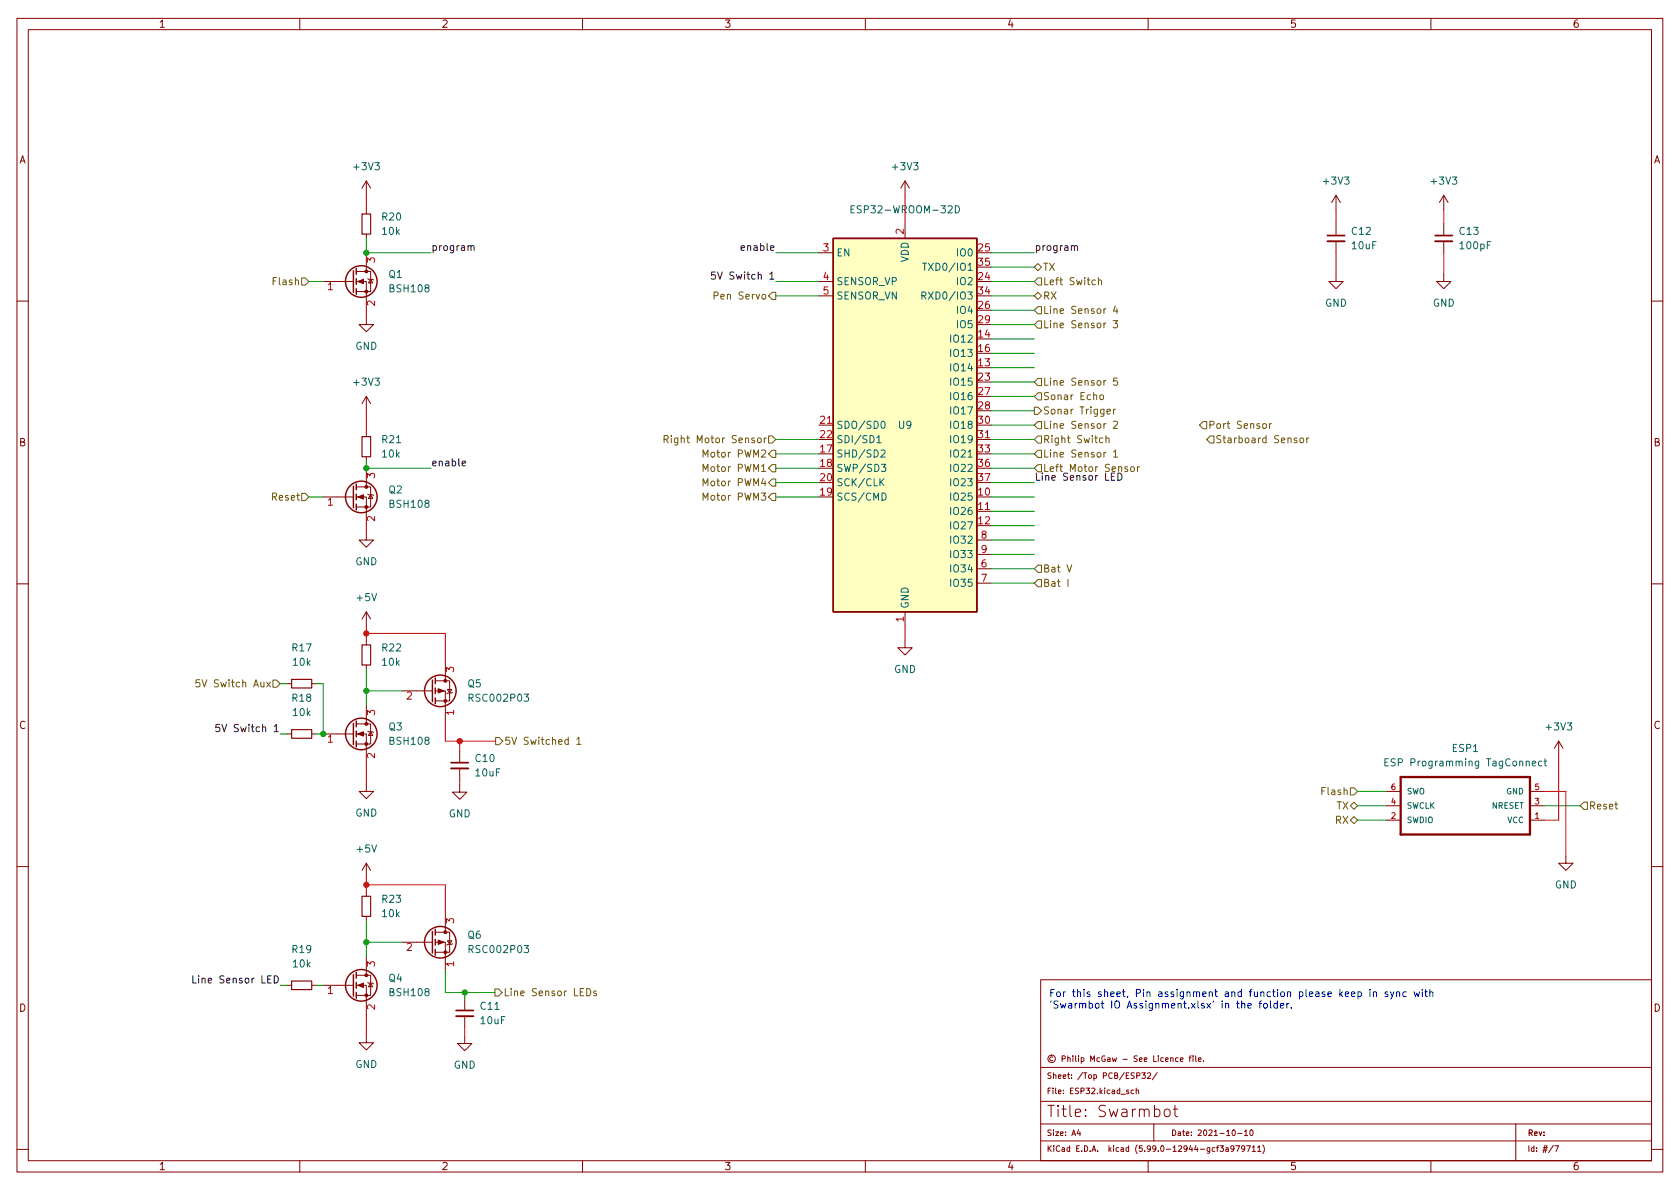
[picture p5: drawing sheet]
<svg xmlns="http://www.w3.org/2000/svg" width="297mm" height="210mm" viewBox="0 0 297 210" stroke-linecap="round" stroke-linejoin="round" font-family="sans-serif">
<g fill="none" stroke="#840000" stroke-width=".18">
<path d="M3 3.2h291v204.1h-291zM5 5.2h287v200.1h-287zM53 3.2v2M103 3.2v2M153 3.2v2M203 3.2v2M253 3.2v2M64.8 32v2.5M64.8 37.1v.7M64.8 32l-.8 1.3M64.8 32l.7 1.3M160 32l-.7 1.3"/>
<path d="M160 32v2.5M160 39.6v2.6M160 32l.8 1.3M236.2 34.5v2.6M236.2 39.6v2.1M236.2 34.5l-.7 1.3M236.2 34.5l.8 1.3M255.3 34.5l-.8 1.3M255.3 34.5v2.6M255.3 39.6v2.1M255.3 34.5l.7 1.3M3 53.2h2"/>
<path d="M57.1 49.8h5.4M63 49.8h1.8v5.1M63 48h2.5v3.6h-2.5M64.8 56.1v1.3h1.2l-1.2 1.3-1.3-1.3h1.3M64.8 41.4v.8M64.8 44.7v3.3M65 49.3l.2 .1h.7l.1 .1M65.5 49.4l.4 .6h-.7zM144.8 49.8h2.5M144.8 44.7h2.5M144.8 52.3h2.5M236.2 48.5v1.3h1.3l-1.3 1.2-1.3-1.2h1.3"/>
<path d="M236.2 42.7v2M255.3 48.5v1.3h1.2l-1.2 1.2-1.3-1.2h1.3M255.3 42.7v2M292 53.2h2M64.8 70.1v2.5M64.8 76.4v.8M64.8 70.1l-.8 1.3M64.8 70.1l.7 1.3M144.8 75.2h2.5M172.7 77.7h2.6M57.1 87.9h5.4M63 87.9h1.8v5.1"/>
<path d="M63 86.1h2.5v3.6h-2.5M64.8 94.2v1.3h1.2l-1.2 1.3-1.3-1.3h1.3M64.8 80.8v.7M64.8 82.8v3.3M65 87.4l.2 .1h.7l.1 .1M65.5 87.5l.4 .6h-.7zM172.7 90.4h2.6M172.7 95.5h2.6M172.7 98h2.6M3 103.2h2M64.8 108.2v2.5M64.8 113.3v.7"/>
<path d="M64.8 117.6v.8M64.8 108.2l-.8 1.3M64.8 108.2l.7 1.3M78.7 117.1v3.3M160 113.3v1.2h1.3l-1.3 1.3-1.3-1.3h1.3M160 108.2v2.5M172.7 100.6h2.6M172.7 103.1h2.6M292 103.2h2M50.8 129.8h.8M50.8 120.9h.8M55.1 129.8h.8"/>
<path d="M55.1 120.9h.8M57.1 129.8h5.4M63 129.8h1.8v5.1M63 128h2.5v3.6h-2.5M64.8 138.7v1.2h1.2l-1.2 1.3-1.3-1.3h1.3M64.8 124.7v3.3M65 129.3l.2 .1h.7l.1 .1M65.5 129.4l.4 .6h-.7zM71.1 122.2h5.4M77 122.2h1.7v5M77 120.4h2.5v3.5h-2.5M79.1 121.9h.8l-.4 .6z"/>
<path d="M80 122.4l-.1 .1h-.8l-.1 .2M81.3 138.8v1.3h1.2l-1.2 1.2-1.3-1.2h1.3M81.3 132.8v2.1M81.3 135.9v2M245.1 139.9h2.5M270.5 139.9h2.5M275.6 131.1l-.8 1.2M275.6 131.1v2.5M275.6 131.1l.8 1.2M3 153.2h2M64.8 152.6v2.6M64.8 157.7v.8"/>
<path d="M64.8 152.6l-.8 1.3M64.8 152.6l.7 1.3M245.1 145h2.5M245.1 142.5h2.5M270.5 145h2.5M270.5 142.5h2.5M276.9 151.4v1.2h1.2l-1.2 1.3-1.3-1.3h1.3M292 153.2h2M50.8 174.2h.8M55.1 174.2h.8M57.1 174.2h5.4M63 174.2h1.8v5.1"/>
<path d="M63 172.5h2.5v3.5h-2.5M64.8 162v.8M64.8 169.2v3.3M65 173.7l.2 .2h.7l.1 .1M65.5 173.9l.4 .6h-.7zM71.1 166.6h5.4M77 166.6h1.7v5.1M77 164.8h2.5v3.6h-2.5M78.7 161.5v3.3M79.1 166.4h.8l-.4 .6zM80 166.9l-.1 .1h-.8l-.1 .1M82.2 176.7v2"/>
<path d="M82.2 179.7v2M184 173.3h108v32h-108zM64.8 183.1v1.3h1.2l-1.2 1.3-1.3-1.3h1.3M82.2 183.3v1.2h1.2l-1.2 1.3-1.3-1.3h1.3M184 198.8h108M184 194.8h108M184 188.8h108M186.1 186.9a.34 .34 0 0 0-.5 .3 .34 .34 0 0 0 .5 .3M187.8 187.2h.5v-.4l-.5-.1v1M188.8 187.1h.4v.6M188.8 186.7v1M189.7 186.7v.1"/>
<path d="M189.7 187v.7M190.2 186.7v.9l.1 .1M190.7 199.8l-.2 .7h.6M190.7 186.7v.1M190.7 187v.7M191.2 187.1l.3-.1 .1 .2v.5h-.4M191.2 187v1M192.8 187.7v-1l.4 .7 .3-.7v1M194.4 187.1l-.3-.1-.2 .2 .1 .5h.4M195.4 186.8a.45 .45 0 0 0-.6 .4 .45 .45 0 0 0 .6 .4v-.3h-.2M195.8 187.1h.4l.1 .6M196.3 187.3l-.5 .2 .1 .2h.4"/>
<path d="M196.6 187l.2 .7 .2-.5 .2 .5 .2-.7M198.6 187.3h.7M199.6 192.8l-.3-.1-.1 .2v.1l.4 .1v.3h-.4M200.5 192.8l-.3-.1-.2 .2 .1 .5h.4M200.9 192.8h.4v.6M200.9 192.4v1M201 190.2h.5v-.4l-.5-.1v1M201.1 186.8h-.5v.3l.4 .2 .1 .2-.2 .2h-.4M201.5 187.4l.4-.1v-.2l-.3-.1-.1 .2v.5h.4M201.9 189.7h.6l-.3 .4 .3 .1v.4l-.2 .1-.4-.1M202.3 187.4l.5-.1-.1-.2-.2-.1-.2 .2 .1 .5h.3M202.9 189.8l.4-.1 .2 .3-.7 .7h.7"/>
<path d="M204 186.7v1h.5M204 198.8v3M204.6 189.7l-.9 1.2M204.8 186.7v.1M204.8 187v.7M205.7 187.1l-.3-.1-.2 .2 .1 .5h.4M206 196.2a.54 .54 0 0 1 .9 .3v.6a.54 .54 0 0 1-.5 .4 .54 .54 0 0 1-.6-.4v-.6zM206.1 187.4l.5-.1-.1-.2-.3-.1-.1 .2v.5h.4M207 187.1h.4v.6M207 187v.7M207.5 196.1h.7M207.7 195.5v1.7l.1 .2 .4 .1"/>
<path d="M208.3 187.1l-.3-.1-.2 .2 .1 .5h.4M208.7 187.4l.5-.1-.1-.2-.3-.1-.1 .2v.5h.4M210.2 187h.4M210.6 186.7l-.2 .2v.8M210.9 186.7v.1M210.9 187v.7M211.4 186.7v.9l.2 .1M211.9 187.4l.5-.1-.1-.2-.3-.1-.1 .2v.5h.4M212.8 187.6v.1M218 199.9l.1-.1a.53 .53 0 0 1 .3 .5 .53 .53 0 0 1-.3 .5 .66 .66 0 0 1-.1-.9zM221.1 199.9l.1-.1a.53 .53 0 0 1 .4 .5 .53 .53 0 0 1-.4 .5l-.2-.4zM268 198.8v6.5"/>
<path d="M3 203.2h2M53 205.3v2M103 205.3v2M153 205.3v2M184 201.8h108M190.9 200.1v.7M203 205.3v2M215.7 202.6h.6l-.3 .4 .3 .1v.4l-.2 .1-.4-.1M216.7 203h.4l.1 .6M217.2 203.2l-.5 .2 .1 .2h.4M218.2 203l-.2 .2h-.3l-.1-.5 .4-.1 .2 .2-.1 .6-.1 .2h-.3M218.5 202.6h.7l-.5 1"/>
<path d="M218.8 200.4h.8M220 200.1l.3-.3v1M220 200.8h.6M220.1 203l-.2 .2h-.3v-.5l.3-.1 .2 .2-.1 .6-.1 .2h-.3M220.4 202.6h.7l-.5 1M221.4 202.9l.3-.3v1M221.4 203.6h.6M222.4 202.9l.2-.3v1M222.4 203.6h.5M223.3 202.5a1.15 1.15 0 0 1 0 1.5M253 205.3v2M274.7 202.6l-.9 1.2"/>
<path d="M274.9 202.6h.7l-.5 1M292 203.2h2"/>
<circle cx="185.9" cy="187.2" r=".67"/>
</g>
<path d="M247.6 137.4h22.9v10.2h-22.9z" fill="none" stroke="#840000" stroke-width=".41"/>
<g fill="none" stroke="#006464" stroke-width=".18">
<path d="M150.5 37h.4M151.1 36.4h-.6v1.3h.6M168.9 36.4a.64 .64 0 0 1 .7 .6 .64 .64 0 0 1-.7 .7zM163 52.3l.6-.1 .1-.2v-.3l-.7-.1v1.3M163.1 46.5h.8M163.3 52.3l.4 .6M163.5 46.5v1.3M155 77.4l.4-.4v1.3M155 78.3h.8M155.8 79.7l.4-.1 .3 .3-.8 .9h.8M155.9 74.6l.2-.1a.68 .68 0 0 1 .4 .6 .68 .68 0 0 1-.4 .7l-.2-.2-.1-.3zM155.8 85.2l.5 .7"/>
<path d="M155.8 82.1h.8l-.4 .5 .4 .1v.6l-.2 .1-.6-.1M155.9 87.2a.64 .64 0 0 1 .8 .6 .64 .64 0 0 1-.8 .7zM156.3 84.6l-.7 .8M244.9 134.8h.4M245.5 134.2h-.6v1.2h.6M270.9 135l.6-.1v-.2l-.4-.1-.2 .2 .1 .6h.5M272.6 134.7l-.3-.1-.3 .2 .1 .6h.5M273 134.6h.5M273.2 134.2v1.1l.3 .1"/>
</g>
<g fill="none" stroke="#840000" stroke-width=".25">
<path d="M62.5 47.9v3.8M63 47.5v1M63 49.3v1M63 51v1.1M147.3 42.2h25.4v66h-25.4zM62.5 86v3.8M63 85.6v1M63 87.4v1M63 89.1v1.1M77 119.9v1M62.5 127.9v3.8M63 127.5v1"/>
<path d="M63 129.3v1M63 131.1v1M76.5 120.3v3.8M77 121.7v1M77 123.4v1.1M62.5 172.3v3.8M63 172v1M63 173.7v1M63 175.5v1M76.5 164.7v3.8M77 164.3v1M77 166.1v1"/>
<path d="M77 167.9v1"/>
<circle cx="63.9" cy="49.8" r="2.79"/>
<circle cx="63.9" cy="87.9" r="2.79"/>
<circle cx="63.9" cy="129.8" r="2.79"/>
<circle cx="77.9" cy="122.2" r="2.79"/>
<circle cx="63.9" cy="174.2" r="2.79"/>
<circle cx="77.9" cy="166.6" r="2.79"/>
</g>
<g fill="#840000" stroke="#840000" stroke-width=".18">
<path d="M63.2 129.8l1.1-.4v.8z"/>
<path d="M63.2 49.8l1.1-.4v.8z"/>
<path d="M77.5 166.2l1 .4-1 .4z"/>
<path d="M77.5 121.8l1 .4-1 .3z"/>
<path d="M63.2 87.9l1.1-.4v.8z"/>
<path d="M63.2 174.2l1.1-.3v.7z"/>
<circle cx="64.8" cy="131.6" r=".25"/>
<circle cx="64.8" cy="128" r=".25"/>
<circle cx="64.8" cy="51.6" r=".25"/>
<circle cx="64.8" cy="48" r=".25"/>
<circle cx="78.7" cy="168.4" r=".25"/>
<circle cx="78.7" cy="164.8" r=".25"/>
<circle cx="78.7" cy="123.9" r=".25"/>
<circle cx="78.7" cy="120.4" r=".25"/>
<circle cx="64.8" cy="89.7" r=".25"/>
<circle cx="64.8" cy="86.1" r=".25"/>
<circle cx="64.8" cy="176" r=".25"/>
<circle cx="64.8" cy="172.5" r=".25"/>
</g>
<path d="M147.3 42.2h25.4v66h-25.4z" fill="#ffffc2" stroke="#ffffc2" stroke-width=".18"/>
<path d="M64 37.8h1.5v3.6h-1.5zM64 77.2h1.5v3.6h-1.5zM64 114h1.5v3.6h-1.5zM51.6 129h3.5v1.6h-3.5zM51.6 120.1h3.5v1.6h-3.5zM64 158.5h1.5v3.5h-1.5zM51.6 173.5h3.5v1.5h-3.5z" fill="none" stroke="#840000" stroke-width=".2"/>
<path d="M234.7 42.7h3M253.7 42.7h3.1M79.8 135.9h3M80.6 179.7h3.1" fill="none" stroke="#840000" stroke-width=".33"/>
<path d="M234.7 41.7h3M253.7 41.7h3.1M79.8 134.9h3M80.6 178.7h3.1" fill="none" stroke="#840000" stroke-width=".3"/>
<g fill="none" stroke="#725600" stroke-width=".18">
<path d="M53.3 49.1h.7l.6 .7-.6 .6h-.7zM126.2 52.3l.7-.1 .1-.2-.1-.3-.7-.1v1.3M136.5 51.7h.7v1.3h-.7l-.6-.7zM182.9 47.2l.6-.6 .6 .6-.6 .7zM183.5 54.2h.6v1.3h-.6l-.6-.6zM183.5 51.7l.6 .6-.6 .7-.6-.7zM183.5 49.1h.6v1.3h-.6l-.6-.6zM183.5 56.8h.6v1.2h-.6l-.6-.6zM193.7 49.6l-.4-.1-.2 .2 .1 .6h.5M194.2 49.6l.2-.1 .3 .1 .1 .8M194.2 49.1v1.3M196.8 56.7h.8l-.4 .5 .3 .1v.6l-.1 .1-.6-.1"/>
<path d="M197.2 54.1l-.3 .9h.8M197.5 54.6v.8M117.4 77.7l.6-.1 .1-.2v-.3l-.7-.1v1.3M117.7 77.7l.4 .6M118.7 77v.1M118.7 77.4v.9M135.5 77.4l-.4 .3M135.9 77.1h.6l.7 .6-.7 .7h-.6zM136.5 79.6h.7v1.3h-.7l-.6-.6zM182.9 72h.6l.6 .6-.6 .7h-.6zM183.5 79.6h.6v1.3h-.6l-.6-.6zM183.5 74.5h.6v1.3h-.6l-.6-.6z"/>
<path d="M183.5 77.1h.6v1.3h-.6l-.6-.7zM183.5 66.9h.6v1.3h-.6l-.6-.6zM183.5 69.5h.6v1.2h-.6l-.6-.6zM194.6 69.9l.3-.1 .2 .3v.3l-.2 .3-.3-.1-.1-.2zM195 77.5l-.4-.1-.2 .3 .1 .5h.5M195.5 80l-.3 .2M195.5 77.6l.2-.2 .3 .1 .1 .8M195.5 77v1.3M195.7 72.8l.6-.1v-.3h-.4l-.2 .1 .1 .7h.5M196.9 79.9l.3-.3v1.2M196.9 74.6l.5-.1 .2 .3-.8 1h.8M196.9 72.4v.8"/>
<path d="M197.2 72.4l-.3 .2M197.5 66.9h-.6v.6l.2-.2 .4 .1 .1 .2-.1 .4-.1 .1-.5-.1M212.7 74.5h.7v1.3h-.7l-.6-.6zM214 77.1h.6v1.3h-.6l-.6-.7zM223.4 75l.3-.1 .2 .2v.4l-.2 .3-.3-.1-.2-.2zM224.5 74.9v.9M224.8 74.9l-.3 .2M229.3 77.5l-.3-.1-.2 .2 .1 .2 .4 .1v.3h-.5M230 77.5l.3-.1 .2 .3v.4l-.2 .2-.3-.1-.2-.1zM231 77.4v.9M231.4 77.4l-.4 .3M53.3 87.2h.7l.6 .7-.6 .6h-.7z"/>
<path d="M124.3 88.5v-1.3l.4 .9 .5-.9v1.3M124.3 85.9v-1.3l.4 .9 .5-.9v1.3M124.3 83.4v-1.3l.4 .9 .5-.9v1.3M124.3 80.8v-1.2l.4 .9 .5-.9v1.2M136.5 87.2h.7v1.3h-.7l-.6-.6zM136.5 84.7h.7v1.3h-.7l-.6-.7zM136.5 82.2h.7v1.2h-.7l-.6-.6zM183.5 82.2h.6v1.2h-.6l-.6-.6zM183.5 99.9h.6v1.3h-.6l-.6-.6zM188.7 99.9l.4 1.3 .4-1.3M196.9 80.8h.7M199.4 82.6l-.3-.1-.2 .2v.2l.5 .1v.3h-.5"/>
<path d="M200 82.6l.3-.1 .3 .3v.3l-.3 .3-.3-.1-.1-.2zM201.1 82.5v.9M201.5 82.5l-.4 .3M183.5 102.5h.6v1.3h-.6l-.6-.7zM188.8 102.4v1.3M35.3 120.2h-.6l-.1 .6 .2-.1h.4l.2 .2-.1 .5-.2 .1-.5-.1M48.3 120.3h.6l.6 .6-.6 .6h-.6zM87.6 130.4h.7l.6 .7-.6 .6h-.7zM102 130.7l.4-.3v1.2M102 131.6h.7M238.8 139.3h.6l.6 .6-.6 .7h-.6zM238.8 145l.6-.6 .6 .6-.6 .7z"/>
<path d="M238.8 142.5l.6-.6 .6 .6-.6 .6zM280 141.9h.7v1.2h-.7l-.6-.6zM87.5 174.9h.6l.7 .6-.7 .6h-.6zM103.7 174.8a.64 .64 0 0 1 .8 .6 .64 .64 0 0 1-.8 .7zM105.4 175.3l-.3-.1-.2 .2 .1 .2 .4 .1v.3h-.5"/>
</g>
<path d="M82.7 43.6l.2-.2 .3 .1 .1 .8M83.3 43.6l.2-.2 .3 .1v.8M126.4 48.1h-.6v.6l.2-.1h.4l.1 .2-.1 .4-.1 .2-.5-.2M189.4 43.6l.2-.2 .3 .1 .1 .8M190 43.6l.2-.2 .3 .1v.8M81.7 82l.6-.2v-.2l-.4-.1-.2 .2 .1 .6h.5M196.5 84.3h.4M197.1 83.7h-.6v1.2h.6M197.7 83.7a.64 .64 0 0 1 .7 .6 .64 .64 0 0 1-.7 .6zM38.8 128.1h-.6l-.1 .6 .2-.1 .4 .1 .2 .1-.1 .5-.2 .1-.5-.1M34.1 172.6v1.2h.6" fill="none" stroke="#0f0f0f" stroke-width=".18"/>
<g fill="none" stroke="#0000c2" stroke-width=".18">
<path d="M220.6 177.9l.6-.2v-.2l-.4-.1-.2 .2 .1 .6h.5M222.6 177.4h.5M223.1 177l-.4 .2v1.1M223.5 177.5l.3-.1 .3 .3v.3l-.3 .3-.3-.1-.1-.2zM224.6 177v1.1l.2 .2M225.8 177.5l-.3-.1-.3 .3 .2 .5h.4M225.8 177v1.3M226.4 177.9l.6-.2-.1-.2-.3-.1-.2 .2v.6h.5M227.5 177.4v.9M227.9 177.4l-.4 .3M228.3 178.2v.1M239 175.8l.6-.1-.1-.3h-.4l-.1 .2v.6h.5"/>
<path d="M240.1 175.4h.4l.2 .2-.1 .6h-.5M240.1 175.4v1.3M242.2 175v.1M242.2 175.4v.8M242.8 175.5l.2-.1h.3l.1 .8M242.8 175.4v.8M245.4 175.4h-.3l-.2 .2v.1l.5 .2v.3h-.5M245.9 175.4l.3 .8M246.5 175.4l-.5 1.1-.1 .2M246.9 175.5l.2-.1h.3l.1 .8M246.9 175.4v.8M248.6 175.4h-.3l-.3 .2 .1 .6h.5"/>
<path d="M250 175.4l.3 .8 .2-.6 .3 .6 .2-.8M251.5 175v.1M251.5 175.4v.8M251.9 175.4h.5M252.1 175v1l.3 .2M252.8 175.5l.2-.1h.3l.1 .8M252.8 175v1.2"/>
</g>
<g fill="none" stroke="#009600" stroke-width=".18">
<path d="M54.6 49.8h2.5M64.8 42.2v2.5h11.4M137.2 44.7h7.6M137.2 52.3h7.6M137.2 49.8h7.6M175.3 44.7h7.6M175.3 52.3h7.6M175.3 49.8h7.6M175.3 47.2h7.6M175.3 54.9h7.6M175.3 57.4h7.6M175.3 59.9h7.6"/>
<path d="M137.2 77.7h7.6M175.3 62.5h7.6M175.3 65h7.6M175.3 67.6h7.6M175.3 70.1h7.6M175.3 72.6h7.6M175.3 75.2h7.6M175.3 77.7h7.6M54.6 87.9h2.5M64.8 81.5v1.3h11.4M137.2 82.8h7.6M137.2 85.3h7.6"/>
<path d="M137.2 87.9h7.6M137.2 80.3h7.6M175.3 82.8h7.6M175.3 85.3h7.6M175.3 87.9h7.6M175.3 80.3h7.6M175.3 90.4h7.6M175.3 93h7.6M175.3 95.5h7.6M175.3 98h7.6M64.8 118.4v6.3M175.3 100.6h7.6"/>
<path d="M175.3 103.1h7.6M49.5 120.9h1.3M49.5 129.8h1.3M55.9 120.9h1.2v8.9h-1.2M64.8 122.2h6.3M240 139.9h5.1M240 142.5h5.1M240 145h5.1M273 142.5h6.4M49.5 174.2h1.3M55.9 174.2h1.2M64.8 162.8v6.4"/>
<path d="M64.8 166.6h6.3M78.7 171.7v3.8h8.8M82.2 175.5v1.2"/>
</g>
<g fill="none" stroke="#f00" stroke-width=".18">
<path d="M64.8 34.5v2.6M160 34.5v5.1M236.2 37.1v2.5M255.3 37.1v2.5M64.8 54.9v1.2M236.2 44.7v3.8M255.3 44.7v3.8M64.8 72.6v3.8M64.8 93v1.2M64.8 110.7v2.6M64.8 112h13.9v5.1M160 110.7v2.6"/>
<path d="M64.8 134.9v3.8M78.7 127.2v3.9h8.9M81.3 131.1v1.7M81.3 137.9v.9M273 139.9h3.9v11.5M275.6 133.6v11.4h-2.6M64.8 155.2v2.5M64.8 156.5h13.9v5M64.8 179.3v3.8M82.2 181.7v1.6"/>
</g>
<g fill="#009600" stroke="#009600" stroke-width=".18">
<circle cx="57.1" cy="129.8" r=".46"/>
<circle cx="82.2" cy="175.5" r=".46"/>
<circle cx="64.8" cy="166.6" r=".46"/>
<circle cx="64.8" cy="122.2" r=".46"/>
<circle cx="64.8" cy="82.8" r=".46"/>
<circle cx="64.8" cy="44.7" r=".46"/>
</g>
<g fill="#f00" stroke="#f00" stroke-width=".18">
<circle cx="64.8" cy="156.5" r=".46"/>
<circle cx="81.3" cy="131.1" r=".46"/>
<circle cx="64.8" cy="112" r=".46"/>
</g>
<text font-size="2.8" fill="#840000" x="185" y="197.6">Title: Swarmbot</text>
<g font-size="1.8" fill="#840000">
<text x="28" y="4.9">1</text>
<text x="78" y="4.9">2</text>
<text x="128" y="4.9">3</text>
<text x="178" y="4.9">4</text>
<text x="228" y="4.9">5</text>
<text x="278" y="4.9">6</text>
<text x="3.3" y="28.9">A</text>
<text x="292.3" y="28.9">A</text>
<text x="3.3" y="78.9">B</text>
<text x="292.3" y="78.9">B</text>
<text x="3.3" y="128.9">C</text>
<text x="292.3" y="128.9">C</text>
<text x="3.3" y="178.9">D</text>
<text x="292.3" y="178.9">D</text>
<text x="28" y="206.9">1</text>
<text x="78" y="206.9">2</text>
<text x="128" y="206.9">3</text>
<text x="178" y="206.9">4</text>
<text x="228" y="206.9">5</text>
<text x="278" y="206.9">6</text>
</g>
<g font-size="1.8" fill="#006464">
<text x="62.7" y="30.1">+3V3</text>
<text x="157.9" y="30.1">+3V3</text>
<text x="234.1" y="32.6">+3V3</text>
<text x="253.2" y="32.6">+3V3</text>
<text x="67.6" y="39">R20</text>
<text x="67.6" y="41.5">10k</text>
<text x="151.5" y="37.7">ESP32-WROOM-32D</text>
<text x="239.1" y="41.5">C12</text>
<text x="258.1" y="41.5">C13</text>
<text x="147.8" y="45.3">EN</text>
<text x="160.7" y="46.4" transform="rotate(-90 160.7 46.4)">VDD</text>
<text x="164.3" y="47.9">TXD0/IO1</text>
<text x="169.4" y="45.3">IO0</text>
<text x="239.1" y="44.1">10uF</text>
<text x="258.3" y="44.1">100pF</text>
<text x="68.7" y="49.1">Q1</text>
<text x="69" y="51.7">BSH108</text>
<text x="147.8" y="50.4">SENSOR_VP</text>
<text x="147.8" y="53">SENSOR_VN</text>
<text x="164.2" y="53">RXD0/IO3</text>
<text x="169.4" y="50.4">IO2</text>
<text x="169.4" y="55.5">IO4</text>
<text x="169.4" y="58">IO5</text>
<text x="234.3" y="54.2">GND</text>
<text x="253.3" y="54.2">GND</text>
<text x="62.8" y="61.8">GND</text>
<text x="168.4" y="65.7">IO14</text>
<text x="168.4" y="60.6">IO12</text>
<text x="168.4" y="63.1">IO13</text>
<text x="62.7" y="68.2">+3V3</text>
<text x="168.4" y="68.2">IO15</text>
<text x="168.4" y="70.7">IO16</text>
<text x="147.8" y="75.8">SDO/SD0</text>
<text x="158.9" y="75.8">U9</text>
<text x="168.4" y="73.3">IO17</text>
<text x="168.4" y="75.8">IO18</text>
<text x="67.6" y="78.4">R21</text>
<text x="67.6" y="80.9">10k</text>
<text x="147.8" y="80.9">SHD/SD2</text>
<text x="147.8" y="83.4">SWP/SD3</text>
<text x="147.8" y="78.4">SDI/SD1</text>
<text x="168.4" y="78.4">IO19</text>
<text x="168.4" y="80.9">IO21</text>
<text x="168.4" y="83.4">IO22</text>
<text x="68.7" y="87.2">Q2</text>
<text x="69" y="89.8">BSH108</text>
<text x="147.8" y="88.5">SCS/CMD</text>
<text x="147.8" y="86">SCK/CLK</text>
<text x="168.4" y="88.5">IO25</text>
<text x="168.4" y="86">IO23</text>
<text x="168.4" y="91.1">IO26</text>
<text x="168.4" y="93.6">IO27</text>
<text x="62.8" y="99.9">GND</text>
<text x="168.4" y="101.2">IO34</text>
<text x="168.4" y="96.1">IO32</text>
<text x="168.4" y="98.7">IO33</text>
<text x="63.2" y="106.3">+5V</text>
<text x="160.7" y="107.7" transform="rotate(-90 160.7 107.7)">GND</text>
<text x="168.4" y="103.8">IO35</text>
<text x="51.7" y="115.2">R17</text>
<text x="51.9" y="117.7">10k</text>
<text x="67.6" y="115.2">R22</text>
<text x="67.6" y="117.7">10k</text>
<text x="158.1" y="119">GND</text>
<text x="51.7" y="124.1">R18</text>
<text x="82.7" y="121.5">Q5</text>
<text x="83.2" y="124.1">RSC002P03</text>
<text x="51.9" y="126.6">10k</text>
<text x="68.7" y="129.2">Q3</text>
<text x="69" y="131.7">BSH108</text>
<text x="273.5" y="129.2">+3V3</text>
<text x="84.1" y="134.7">C10</text>
<text x="84.2" y="137.3">10uF</text>
<text x="246" y="135.5">ESP Programming TagConnect</text>
<text x="256.8" y="133">ESP1</text>
<text x="62.8" y="144.4">GND</text>
<text x="79.3" y="144.5">GND</text>
<text x="63.2" y="150.7">+5V</text>
<text x="67.6" y="159.6">R23</text>
<text x="274.9" y="157.1">GND</text>
<text x="67.6" y="162.2">10k</text>
<text x="82.7" y="166">Q6</text>
<text x="51.7" y="168.5">R19</text>
<text x="51.9" y="171.1">10k</text>
<text x="68.7" y="173.6">Q4</text>
<text x="83.2" y="168.5">RSC002P03</text>
<text x="69" y="176.1">BSH108</text>
<text x="85" y="178.6">C11</text>
<text x="85.1" y="181.1">10uF</text>
<text x="62.8" y="188.8">GND</text>
<text x="80.2" y="189">GND</text>
</g>
<g font-size="1.8" fill="#a90000">
<text x="159.8" y="41.4" transform="rotate(-90 159.8 41.4)">2</text>
<text x="66.3" y="46.5" transform="rotate(-90 66.3 46.5)">3</text>
<text x="145.6" y="44.4">3</text>
<text x="173" y="44.4">25</text>
<text x="173" y="47">35</text>
<text x="57.9" y="51.3">1</text>
<text x="145.6" y="49.5">4</text>
<text x="145.6" y="52.1">5</text>
<text x="173" y="49.5">24</text>
<text x="173" y="52.1">34</text>
<text x="66.3" y="54.1" transform="rotate(-90 66.3 54.1)">2</text>
<text x="173" y="59.7">14</text>
<text x="173" y="54.6">26</text>
<text x="173" y="57.1">29</text>
<text x="173" y="64.8">13</text>
<text x="173" y="62.2">16</text>
<text x="173" y="67.3">23</text>
<text x="173" y="69.8">27</text>
<text x="145.1" y="74.9">21</text>
<text x="145.1" y="77.5">22</text>
<text x="173" y="72.4">28</text>
<text x="173" y="74.9">30</text>
<text x="173" y="77.5">31</text>
<text x="145.1" y="80">17</text>
<text x="145.1" y="82.5">18</text>
<text x="173" y="80">33</text>
<text x="173" y="82.5">36</text>
<text x="57.9" y="89.4">1</text>
<text x="66.3" y="84.6" transform="rotate(-90 66.3 84.6)">3</text>
<text x="145.1" y="87.6">19</text>
<text x="145.1" y="85.1">20</text>
<text x="173" y="87.6">10</text>
<text x="173" y="85.1">37</text>
<text x="66.3" y="92.2" transform="rotate(-90 66.3 92.2)">2</text>
<text x="173" y="90.2">11</text>
<text x="173" y="92.7">12</text>
<text x="173.5" y="95.2">8</text>
<text x="173.5" y="100.3">6</text>
<text x="173.5" y="97.8">9</text>
<text x="173.5" y="102.9">7</text>
<text x="159.8" y="110" transform="rotate(-90 159.8 110)">1</text>
<text x="80.3" y="118.9" transform="rotate(-90 80.3 118.9)">3</text>
<text x="71.9" y="123.7">2</text>
<text x="57.9" y="131.3">1</text>
<text x="66.3" y="126.5" transform="rotate(-90 66.3 126.5)">3</text>
<text x="80.3" y="126.5" transform="rotate(-90 80.3 126.5)">1</text>
<text x="66.3" y="134.1" transform="rotate(-90 66.3 134.1)">2</text>
<text x="80.3" y="163.3" transform="rotate(-90 80.3 163.3)">3</text>
<text x="66.3" y="170.9" transform="rotate(-90 66.3 170.9)">3</text>
<text x="71.9" y="168.1">2</text>
<text x="80.3" y="170.9" transform="rotate(-90 80.3 170.9)">1</text>
<text x="57.9" y="175.8">1</text>
<text x="66.3" y="178.5" transform="rotate(-90 66.3 178.5)">2</text>
</g>
<g font-size="1.8" fill="#0f0f0f">
<text x="76.2" y="44.3">program</text>
<text x="131.6" y="44.3">enable</text>
<text x="182.9" y="44.3">program</text>
<text x="127.3" y="49.4">5V Switch 1</text>
<text x="76.2" y="82.4">enable</text>
<text x="182.9" y="85">Line Sensor LED</text>
<text x="39.7" y="129.4">5V Switch 1</text>
<text x="35.4" y="173.9">Line Sensor LED</text>
</g>
<g font-size="1.8" fill="#725600">
<text x="184.3" y="47.9">TX</text>
<text x="48.5" y="50.4">Flash</text>
<text x="127" y="53">Pen Servo</text>
<text x="184.3" y="53">RX</text>
<text x="184.3" y="50.4">Left Switch</text>
<text x="184.3" y="55.5">Line Sensor 4</text>
<text x="184.3" y="58">Line Sensor 3</text>
<text x="184.3" y="68.2">Line Sensor 5</text>
<text x="184.3" y="70.7">Sonar Echo</text>
<text x="184.3" y="75.8">Line Sensor 2</text>
<text x="184.3" y="73.3">Sonar Trigger</text>
<text x="213.6" y="75.8">Port Sensor</text>
<text x="119.3" y="78.4">Right Motor Sensor</text>
<text x="125" y="83.4">Motor PWM1</text>
<text x="125" y="80.9">Motor PWM2</text>
<text x="184.3" y="80.9">Line Sensor 1</text>
<text x="184.3" y="83.4">Left Motor Sensor</text>
<text x="184.3" y="78.4">Right Switch</text>
<text x="214.8" y="78.4">Starboard Sensor</text>
<text x="48.3" y="88.5">Reset</text>
<text x="125" y="88.5">Motor PWM3</text>
<text x="125" y="86">Motor PWM4</text>
<text x="184.3" y="101.2">Bat V</text>
<text x="184.3" y="103.8">Bat I</text>
<text x="35.9" y="121.5">5V Switch Aux</text>
<text x="89.1" y="131.7">5V Switched 1</text>
<text x="233.9" y="140.6">Flash</text>
<text x="236.3" y="143.1">TX</text>
<text x="280.9" y="143.1">Reset</text>
<text x="236.1" y="145.7">RX</text>
<text x="89" y="176.1">Line Sensor LEDs</text>
</g>
<g font-size="1.8" fill="#0000c2">
<text x="185.4" y="176.3">For this sheet, Pin assignment and function please keep in sync with</text>
<text x="185.4" y="178.3">'Swarmbot IO Assignment.xlsx' in the folder.</text>
</g>
<g font-size="1.4" fill="#a90000">
<text x="246" y="142.2">4</text>
<text x="246" y="139.7">6</text>
<text x="271.4" y="142.2">3</text>
<text x="271.4" y="139.7">5</text>
<text x="246" y="144.8">2</text>
<text x="271.4" y="144.8">1</text>
</g>
<g font-size="1.4" fill="#006464">
<text x="248.7" y="143">SWCLK</text>
<text x="248.7" y="140.5">SWO</text>
<text x="263.8" y="143">NRESET</text>
<text x="266.3" y="140.5">GND</text>
<text x="248.7" y="145.5">SWDIO</text>
<text x="266.5" y="145.5">VCC</text>
</g>
<g font-size="1.4" fill="#840000">
<text x="185" y="190.8">Sheet: /Top PCB/ESP32/</text>
<text x="185" y="193.5">File: ESP32.kicad_sch</text>
<text x="185" y="203.7">KiCad E.D.A. kicad (5.99.0-12944-gcf3a979711)</text>
<text x="185" y="200.9">Size: A4</text>
<text x="207" y="200.9">Date: 2021-10-10</text>
<text x="270" y="200.9">Rev:</text>
<text x="270" y="203.7">Id: #/7</text>
</g>
</svg>
